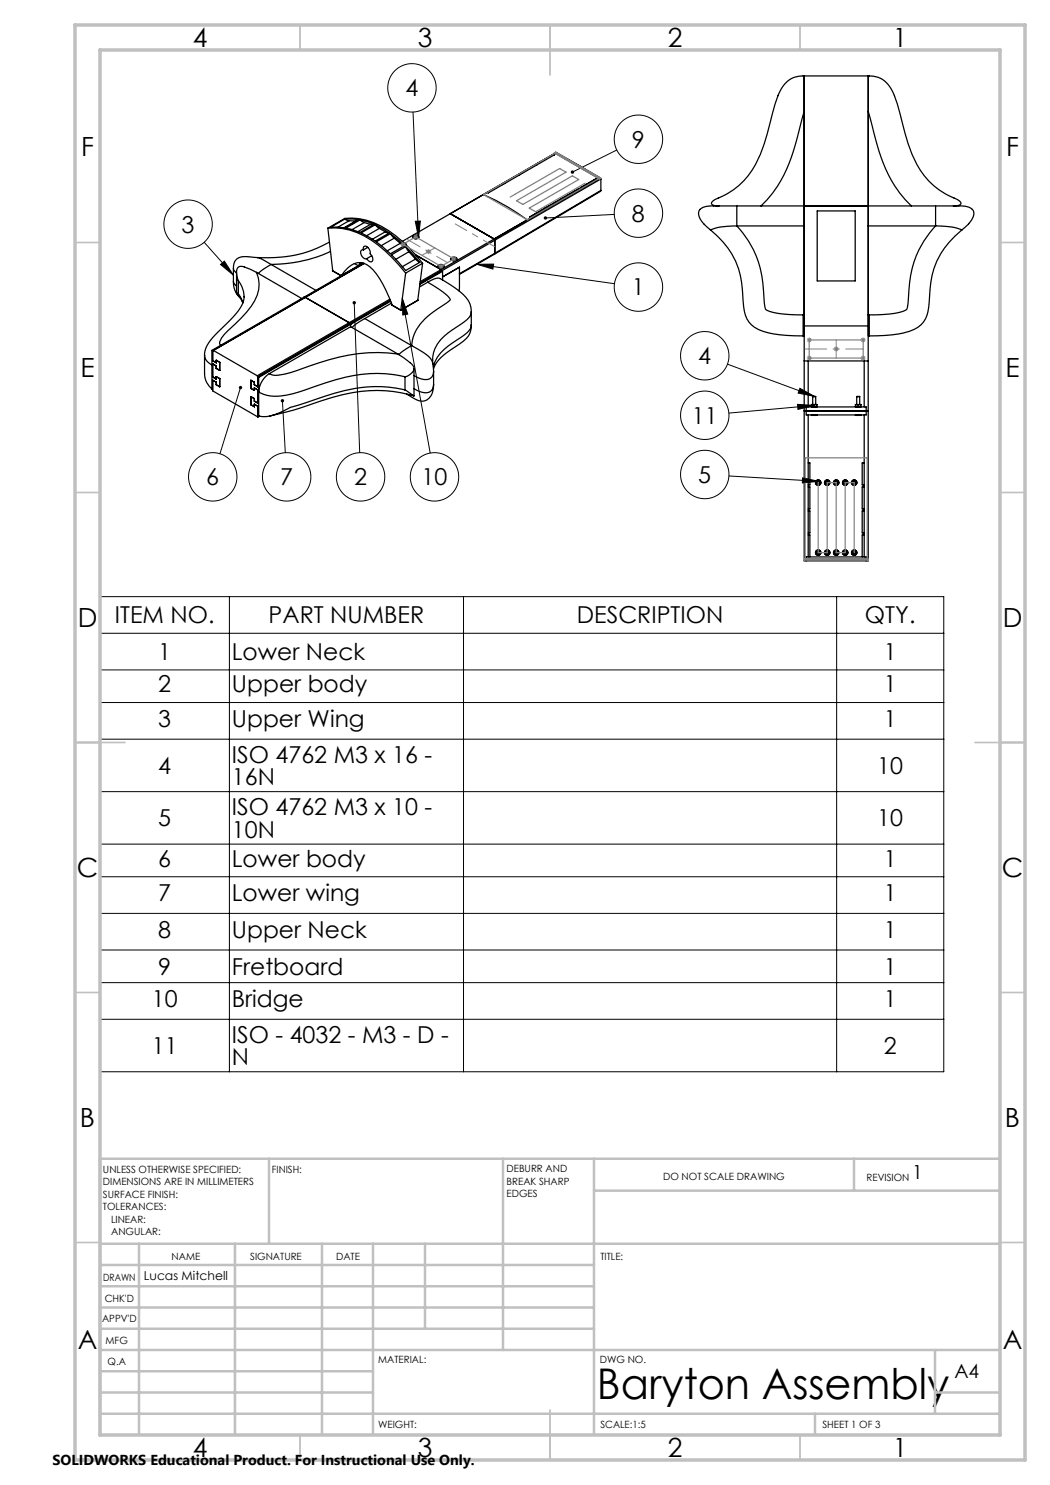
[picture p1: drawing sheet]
<svg xmlns="http://www.w3.org/2000/svg" width="210mm" height="297mm" viewBox="0 0 210 297" stroke-linecap="round" stroke-linejoin="round" font-family="sans-serif">
<g fill="none" stroke="#000" stroke-width=".25">
<path d="M160.8 15.2v7.1M160.8 15.2v50M100.5 36.7l.3 .1zM100.5 36.7v.2M100.8 36.8l-3.2 1.8-.2-.1-.7 .4a45.7 45.7 0 0 1 8.8 5.1l-21.5 12.3M103.9 34.7l.3 .1-3.2 1.8-.2-.1M103.9 34.7l7.1-4a45.8 45.8 0 0 1 8.8 5M103.9 34.7l.2 .2M103.9 34.7v.3M107.3 32.8l.2 .1-3.1 1.8-.2-.1M107.3 32.8l.2 .1M107.3 32.8v.2"/>
<path d="M110.7 30.8l.2 .1-3.1 1.8-.2-.1M110.7 30.8l.2 .1M110.7 30.8v.3M112.4 39.7v.3M112.4 39.6l.3 .2M112.4 39.6l-3.1 1.8M112.4 39.6l.1 .1M112.5 39.7l-3.1 1.8M112.5 39.7l.2 .1M112.7 39.8l-3.1 1.8-.3-.2M115.8 37.7v.3M115.8 37.7l.3 .1-.3-.1"/>
<path d="M115.8 37.7l-3.1 1.8 .3 .1M115.8 37.7h.1M115.8 37.7l-3 1.8M119.2 35.7v.3M119.2 35.7l.3 .2-.3-.1M119.2 35.7l-3.1 1.8 .3 .2M119.2 35.7v.1M119.2 35.8l-3 1.7M120 35.6l-21.2 12.2 .2 .2M120 35.6l.2 .2M120 35.6l-8.7-5.1-21.2 12.2M120.2 38.1l-.1 .2-21.2 12.5"/>
<path d="M120.2 35.8l-21.2 12.2M120.2 38.1l-21.2 12.6M120.2 35.8v2.3M160.8 22.3l-.9 3.3a35 35 0 0 1-5.4 13l-2.3 2.6M160.8 22.3v22.9M46.7 56.3a4.1 4.1 0 0 0 1.3 3.2M46.7 53.7v2.6M46.7 56.3l.2 .5 .4 .4M46.7 53.7l.2 .5 .4 .3M47.3 54.5v4.1M47.3 58.7l.7 .8 .6 1.1M47.3 58.7h.4"/>
<path d="M47.7 56.1a5.5 5.5 0 0 1 1.1 3.2M47.7 58.7l.9 1.8M47.7 56.1v2.6M48.8 59.3a6.5 6.5 0 0 1-2.3 4.2l-.6 .7a22.7 22.7 0 0 0-4.5 4.9l-.3 .8-.2 1.1M48.8 59.3v.1M51.3 54.5l-2.4-1.1a1.07 1.07 0 0 0-1.3 .1 1.07 1.07 0 0 0-.3 1.2l.4 1.4M51.3 54.5a6.5 6.5 0 0 1-1 6.7l-2.1 2.4-1.9 1.9a6.5 6.5 0 0 0-2.4 3.2l.2 .4M51.3 54.5l9.1 5.2M51.6 51.5l2.6 1.4M51.6 51.5a8.5 8.5 0 0 0-3.9 .1 2.08 2.08 0 0 0-1 2.1M54.2 52.9l-1.7 1.1-.8 .7M54.2 52.9l9 5.2"/>
<path d="M60.8 59.5h.1M60.8 59.5l-18.4 10.6M60.9 59.5l11.9-6.8-30.3 17.5M60.9 59.5v.1M61.1 59.5l8.7 5 .2 .3M65.6 45.6a14.8 14.8 0 0 1 11.4 4.6l1.4 1.3 2.7 3.1M65.6 45.6l3.4-1.9a14.8 14.8 0 0 1 11.4 4.5l1.4 1.3 2.7 3.2M65.6 45.6l.9 8.6M65.9 48.4a24.9 24.9 0 0 1-14.4 3.1h.1M66.1 50.3a28.8 28.8 0 0 1-11.9 2.6M66.1 45.4l2.9-1.6 2.8 .1-2.8 1.7zM66.5 54.1l1.7 1.1"/>
<path d="M66.5 54.2l1.7 .9M66.5 54.2h.1M68.2 55.1a4.7 4.7 0 0 1 3.9-2.6 5.7 5.7 0 0 1 3.8 3.2l1.3 2.3 1.3 3M68.2 55.1v.1M69 43.8l.8 .3M69.8 44.1l1.3 .1M69.8 44.1l-2.2 1.3M70.9 52.7l.8 .5M71.1 44.2l-2.3 1.4M71.3 44.2h-.2M71.6 53.2h.1M72 44l-2.8 1.6 2.8 .9 2.8-1.6"/>
<path d="M72 44l2.8 .9M72 44l.9 .5M72.1 52.5l-.5 .7M72.6 52.6l-11.8 6.9M72.7 50h-.2a.84 .84 0 0 0 0 1.4l.5 .4 .4-.1M72.7 50a.51 .51 0 0 1 .1-.7 .51 .51 0 0 1 .7 .1l.5 .9a.66 .66 0 0 0 .4 .9l.1 .2a.59 .59 0 0 1-.1 .9 .59 .59 0 0 1-.9-.4l-.1-.2M72.9 44.5l1.2 .4M72.9 44.5l-2.5 1.4M73.6 49.5l-.9 .5M74.1 44.9l-2.5 1.4M74.4 51.1l-1 .6M74.8 44.9h-.7"/>
<path d="M75 44.9l-2.8 1.7 2.8 1.6 2.9-1.6M75 44.9l2.9 1.7M75 44.9l.9 .8M75.9 45.7l1.2 .7M75.9 45.7l-2.6 1.4M77.1 46.4l.8 .2M77.1 46.4l-2.6 1.5M78 59.8l-26.6 15.4M78.1 46.7l-2.8 1.7 2.8 2.4 2.8-1.7M78.1 46.7l2.8 2.4M78.1 46.7l.7 .9M78.8 47.6l1.3 1.1"/>
<path d="M78.8 47.6l-2.6 1.5M80.1 48.7l.8 .4M80.1 48.7l-2.7 1.5M80.7 48.5l.4 .2 .1 .3M81.1 49.3l-2.8 1.7 2.8 3.1 2.9-1.6M81.1 49.3l2.9 3.2M81.1 49.3l.7 1M81.1 54.6l-.9 7.4M81.8 50.3l1.3 1.5M81.8 50.3l-2.6 1.6M82.6 47.2a.78 .78 0 0 1 1.2 .2 .71 .71 0 0 1-.7 .4 .71 .71 0 0 1-.6-.5zM82.6 47.6v-.1l.1 .2"/>
<path d="M82.8 47.3a.48 .48 0 0 1 .5-.2 .48 .48 0 0 1 .3 .5 .55 .55 0 0 1-.5 .2 .55 .55 0 0 1-.4-.4zM83 47.3l-.1 .2 .2 .1h.3M83 47.3v.2h.2M83 47.6h.3M83.1 51.8l.9 .7M83.1 51.8l-2.6 1.5M83.1 51l5.1 2.9 .3 .4M83.2 47.3l.2 .1v.2M83.2 47.3h-.2M83.2 47.5l.1 .1M83.2 47.3v.2M83.3 47.6h.1"/>
<path d="M83.7 47.6v-.1l-.1 .2M84.5 52.7l-3.4 1.9M84.5 52.7l-1 7.4M85.5 56.4a2.85 2.85 0 0 1 2.5-.7 15.4 15.4 0 0 1 5.8 4.7 2.81 2.81 0 0 1-1 4l-2.3 1.6a7.2 7.2 0 0 0-4 6.1l.1 .7M85.5 56.4a12 12 0 0 1 4.5 3.5l-1 .9a18.4 18.4 0 0 0-5.7 5.1l-.7 1.6-.3 1.6M85.5 56.4l-1.6 1M87.6 53.1a.78 .78 0 0 1 1.3 .2 .71 .71 0 0 1-.7 .3 .71 .71 0 0 1-.6-.4zM87.7 53.5v-.1v.1M87.8 53.1a.48 .48 0 0 1 .6-.1 .48 .48 0 0 1 .3 .5 .55 .55 0 0 1-.6 .1 .55 .55 0 0 1-.4-.4zM88 53.2l-.1 .2 .2 .1 .3-.1M88 53.2v.2h.3M88 53.4h.4"/>
<path d="M88.3 53.2l.2 .1-.1 .1M88.3 53.2h-.3M88.3 53.4h.1M88.3 53.2v.2M88.4 53.4v.1M88.5 55.4l3.4-2-.1 4.8M88.5 54.3l-4.5 2.6M88.5 54.3v1.7M88.8 53.5v-.1l-.1 .1M90.1 42.7l8.7 5.1M90.1 42.7l-9.6 5.6M90.2 51.6a.78 .78 0 0 1 1.2 .2 .71 .71 0 0 1-.7 .4 .71 .71 0 0 1-.6-.5z"/>
<path d="M90.2 52v-.1l.1 .1M90.4 51.7a.48 .48 0 0 1 .5-.2 .48 .48 0 0 1 .3 .5 .55 .55 0 0 1-.5 .2 .55 .55 0 0 1-.4-.4zM90.6 51.7l-.1 .2 .5 .1M90.6 51.7v.2h.2M90.6 52h.4M90.8 51.7l.3 .1-.1 .2M90.8 51.7h-.2M90.8 51.9l.2 .1M90.8 51.7v.2M91 52h.1M91.3 52v-.1l-.1 .1M98.9 50.8l-7 4.1"/>
<path d="M99 50.7l-.1 .1M99 48v2.7M99 48l-15 8.7M99 50.7l-7.1 4M105.9 43.4l.3 .2M109 41.6v.3M109.1 41.6l.2 .2-.2-.2M109.1 41.6l-3.2 1.8M109.1 41.6h.1M109.1 41.6l-3.1 1.8M142.1 46a16.2 16.2 0 0 1 6.5 13.1v1.1a6.1 6.1 0 0 0 2.3 5.3 15.5 15.5 0 0 0 8 1.7h1.7M143.7 41.2h-.9a4.6 4.6 0 0 0-2.8 .7l-.2 .2a2.65 2.65 0 0 0 1.1 2.8l1.2 1.1"/>
<path d="M147.4 45.2a20.1 20.1 0 0 1 5.4 14.2l.2 1.9a.98 .98 0 0 0 1 1l.7 .2a25.2 25.2 0 0 0 5.9 .5M147.4 45.2h13.4M147.4 41.2v4M147.4 45.2a12.9 12.9 0 0 0-5.3 .8M152.2 41.2h-8.4a1.16 1.16 0 0 1-1.5-.6l.5-.6a15.5 15.5 0 0 0 9.3-9.1 81.1 81.1 0 0 0 2.9-10.1l.6-1.7a5.4 5.4 0 0 1 5-3.9h13.3a5.4 5.4 0 0 1 5 3.9l1.1 3.5a36.3 36.3 0 0 0 4 11.4 15.9 15.9 0 0 0 7.6 6 .62 .62 0 0 1 .5 .9l-1.1 .3h-8.7M152.2 41.2h30.1M160.8 45.2v17.8M163.4 42.2h7.6v14h-7.6zM173.7 41.2v4h13.4M182.3 41.2a28 28 0 0 1-7.4-14l-.6-2.5a12.5 12.5 0 0 1-.6-4.9v-4.6l-.1 50M187.1 45.2a12.9 12.9 0 0 1 5.3 .8M187.1 41.2v4"/>
<path d="M187.1 45.2a20.1 20.1 0 0 0-5.4 14.2l-.2 1.9a.98 .98 0 0 1-1 1l-.7 .2a25.2 25.2 0 0 1-5.9 .5M190.7 41.2h1a4.6 4.6 0 0 1 2.8 .7 1.66 1.66 0 0 1-.2 2.2l-.7 .8-1.2 1.1M192.4 46a16.2 16.2 0 0 0-6.5 13.1v1.1a6.1 6.1 0 0 1-2.3 5.3 15.5 15.5 0 0 1-8.1 1.7h-1.6M40.9 71v3.7a3.9 3.9 0 0 0 1.5 3.1M40.9 71.1a2.31 2.31 0 0 0 1.5 1.9M42.4 70.1v7.7M42.4 70.1l.1 .1M42.5 70.2v1.9M42.5 72.1l.8 .5M42.5 75.4l.8 .4-.1-.5 .7 .4M42.5 72.1h.1M42.5 72.8v2.6"/>
<path d="M42.5 76v2.2l9.1 5.2M42.5 72.1v-1.9l.2-.1 8.7 5.1M42.5 72.8l.7 .4M42.5 72.1l.7 .4M42.5 72.8h.1M42.5 76h.1M43.2 72l.1 .6M43.2 72l.7 .5M43.3 76.4l-.8-.4v1.9l-.1-.1M43.3 73.2l-.8-.4v2.6M43.3 73.2l-.1 .5M43.3 76.4l-.1 .5"/>
<path d="M43.3 75.3l.6 .4M43.3 76.9l.6 .4M43.3 72.5h-.1M43.3 73.7h-.1M43.3 73.2h-.1M43.3 75.8h-.1M43.3 76.9h-.1M43.3 76.4l-.1 .1M43.3 72.1h.1M43.3 75.3h.1M43.9 72.5v1.6l-.7-.4M43.9 75.7v1.7"/>
<path d="M43.9 74.1h.1M43.9 72.5h.1M43.9 77.3h.1M50.2 79.3l.7 .4M50.2 76.1v1.6M50.2 79.3v1.6M50.2 76.1h.1M50.2 79.3h.1M50.9 79.7v.5M50.9 76.5l-.7-.5v1.7M50.9 77.6v.5l-.7-.4M50.9 76.5v.5"/>
<path d="M50.9 76.9v.1M50.9 79.7h.1M50.9 79.7l-.7-.4v1.6M50.9 77.6l.7 .4M50.9 76.9l.7 .5M50.9 76.5v.4M50.9 77.6h.1M51.4 75.2l.2 .2M51.6 75.4v2l-.7-.4M51.6 78h.1M51.6 75.4l.1 .1M51.6 78l-.7-.4v.5"/>
<path d="M51.6 78v2.6l-.7-.4M51.6 77.3v.1M51.7 75.5v7.7M53.9 74.7a4.7 4.7 0 0 0-2.2 3.7 7.7 7.7 0 0 0 5.7 .6l2.4-.6a65.9 65.9 0 0 1 12.5-3.5 24.2 24.2 0 0 1 8.7 .5M70 64.8l8.1-4.7-26.5 15.3M70 64.8h.1M70 64.8l.1 .1v.4M70.1 65.3l9.5 5.5M70.1 65.3l-16.2 9.4M73 63.7l-1.6 1-1 .8M73 63.7l9.3 5.4M78.1 60.2l-26.4 15.3"/>
<path d="M78.3 60.6l-5.3 3.1M78.4 61l1.7 1M78.5 61v.1M79.6 70.8l2.4 1.7a1.31 1.31 0 0 1 .8 1.3 1.31 1.31 0 0 1-.9 1.2l-.9 .4M79.6 70.8a33.6 33.6 0 0 0-15.8 1.8l-3.2 1.1a13.4 13.4 0 0 1-6.1 1.3l-.6-.3M80.1 62h.1M80.2 62h.1M81 78a27.1 27.1 0 0 0-16.1 1.3l-6.8 2.2-1.7 .8a7 7 0 0 1-4.7 .9M81 78l1.7 1.2M81 75.4v2.6M82.3 69.1a9.9 9.9 0 0 1 4.1 3.1l.2 .6M82.3 69.1l-1.7 1.1-.8 .7"/>
<path d="M82.7 79.2a27.5 27.5 0 0 0-16.5 .3 96.5 96.5 0 0 1-12.2 3.7M82.8 73.7v5.5M83.5 60.1l-3.3 1.9M83.5 60.1h.1M83.6 60l-3.5 2M86.6 72.8l.1 1.4M86.7 74.2a1.61 1.61 0 0 1-2.3 1.6l-1.6-.7M86.7 76.9a1.61 1.61 0 0 1-2.3 1.5l-1.6-.7M86.7 76.9a2.86 2.86 0 0 1-2.3 3.3l-1.3-.3-1.8-1.1M86.7 74.2v2.7M94.3 64.9l-.2 1.5a4.2 4.2 0 0 1-2.3 2.5 11.9 11.9 0 0 0-4.9 4.4l-.2 .5M94.3 62.4l-.1 2.6a2.49 2.49 0 0 1-1.4 2l-2.3 1.6a8 8 0 0 0-3.8 4.8"/>
<path d="M160.6 63v4.2M160.6 63h.2M160.6 67.2h.2M160.8 63v4.2M160.8 72.2v40h.4M160.8 65.2v7M160.8 65.2h12.8M160.8 72.2h12.8M161.6 72.2v9.2M162.5 79.3h.6M162.5 79.3v1.6M163.1 79.3v1.6"/>
<path d="M171.3 79.3h.6M171.3 79.3v1.6M171.9 79.3v1.6M172.8 72.2v9.2M173.6 72.2v40h-.4M173.6 65.2v7M173.7 67.2h.2M173.9 63h-.2v4.2M173.9 63v4.2M50.2 80.9l.7 .4M50.2 80.9h.1M50.9 81.3h.1"/>
<path d="M50.9 80.9v.5l-.7-.5M50.9 80.9h.1M51.6 81.3l-.7-.5v.5M51.6 83.2h.1M51.6 81.3v2.1M51.6 80.6h.1M51.6 81.3h.1M51.9 83.2l-.3 .2M160.8 82.2h.4zM161.2 82.2h12.4M161.2 81.4h12v1.6h-12zM161.6 83v28.4"/>
<path d="M161.6 92.6h.4v4.4h-.4M161.6 97.4h.4v4.4h-.4M162.3 83.1h1.1M162.3 81.3h.5M162.3 81.3v.1M162.3 81v.3M162.3 83v.1M162.6 80.9h.5M162.6 80.9l-.3 .1M162.6 80.9l.2 .1M162.8 81.3h.6M162.8 81v.3"/>
<path d="M163.1 80.9l-.3 .1M163.1 80.9l.3 .1M163.4 81.3v.1M163.4 81v.3M163.4 83v.1M163.5 96.3h.3l.1 .2-.1 .3h-.3l-.2-.3zM165.3 96.3h.3l.1 .2-.1 .3h-.3l-.2-.3zM167.1 96.3h.3l.1 .2-.1 .3h-.3l-.2-.3zM168.9 96.3h.3l.1 .2-.1 .3h-.3l-.2-.3zM170.7 96.3h.3l.1 .2-.1 .3h-.3l-.2-.3zM171.1 83.1h1.1M171.1 81.3h.5"/>
<path d="M171.1 81.3v.1M171.1 81v.3M171.1 83v.1M171.4 80.9l-.3 .1M171.4 80.9h.5M171.4 80.9l.2 .1M171.6 81.3h.6M171.6 81v.3M171.9 80.9l-.3 .1M171.9 80.9l.3 .1M172.2 81.3v.1M172.2 81v.3"/>
<path d="M172.2 83v.1M172.8 83v28.4M172.8 92.6h-.4v4.4h.4M172.8 97.4h-.4v4.4h.4M161.2 112.2v-.8h12v.8M161.2 112.2h12M161.6 102.2h.4v4.4h-.4M161.6 107h.4v4.4M163.5 110.3h.3l.1 .2-.1 .3h-.3l-.2-.3zM165.3 110.3h.3l.1 .2-.1 .3h-.3l-.2-.3zM167.1 110.3h.3l.1 .2-.1 .3h-.3l-.2-.3zM168.9 110.3h.3l.1 .2-.1 .3h-.3l-.2-.3z"/>
<path d="M170.7 110.3h.3l.1 .2-.1 .3h-.3l-.2-.3zM172.8 102.2h-.4v4.4h.4M172.8 107h-.4v4.4"/>
<circle cx="163.6" cy="96.5" r=".26"/>
<circle cx="163.6" cy="96.5" r=".52"/>
<circle cx="165.4" cy="96.5" r=".52"/>
<circle cx="165.4" cy="96.5" r=".26"/>
<circle cx="167.2" cy="96.5" r=".26"/>
<circle cx="167.2" cy="96.5" r=".52"/>
<circle cx="169" cy="96.5" r=".26"/>
<circle cx="169" cy="96.5" r=".52"/>
<circle cx="170.8" cy="96.5" r=".52"/>
<circle cx="170.8" cy="96.5" r=".26"/>
<circle cx="163.6" cy="110.5" r=".26"/>
<circle cx="163.6" cy="110.5" r=".52"/>
<circle cx="165.4" cy="110.5" r=".52"/>
<circle cx="165.4" cy="110.5" r=".26"/>
<circle cx="167.2" cy="110.5" r=".26"/>
<circle cx="167.2" cy="110.5" r=".52"/>
<circle cx="169" cy="110.5" r=".26"/>
<circle cx="169" cy="110.5" r=".52"/>
<circle cx="170.8" cy="110.5" r=".52"/>
<circle cx="170.8" cy="110.5" r=".26"/>
</g>
<g fill="none" stroke="#808080" stroke-width=".2">
<path d="M80.1 48.9h1M80.2 48.5l.7 .7M80.6 48.4v1M80.9 48.5l-.7 .7M82.7 47.4h1M82.8 47l.7 .7M83.2 46.9v1M83.5 47l-.7 .7M85.2 50.3h1M85.3 50l.7 .7M85.7 49.8v1M86 50l-.7 .7"/>
<path d="M87.7 53.3h1M87.8 52.9l.8 .7M88.2 52.8v1M88.6 52.9l-.8 .7M90.3 51.8h1M90.4 51.4l.7 .7M90.8 51.3v1M91.1 51.4l-.7 .7M161.4 71.6h1M161.4 68h1M161.5 71.3l.7 .7M161.5 67.6l.7 .7"/>
<path d="M161.9 67.5v1M161.9 71.1v1M162.2 71.3l-.7 .7M162.2 67.6l-.7 .7M166.7 69.8h1M166.9 69.4l.7 .8M167.2 69.3v1M167.6 69.4l-.7 .8M172.1 71.6h1M172.1 68h1M172.3 67.6l.7 .7M172.3 71.3l.7 .7"/>
<path d="M172.6 67.5v1M172.6 71.1v1M173 67.6l-.7 .7M173 71.3l-.7 .7"/>
</g>
<g fill="none" stroke="#000" stroke-width=".2">
<path d="M82.6 22.4l1.1 25.1M123.4 30l-8.9 4.4M40.8 48.5l5.9 6.5M44.1 52.9l.8-.7 1.8 2.8zM80.5 59.7l1.1 3.1-1 .2zM80.5 59.7l5.5 30.9M83.1 44.3l1-.1-.4 3.3zM95.4 52.9l3.3-.1-.1 1zM95.4 52.9l27.5 3.8M122.9 42.9l-13.8 .7M48.1 77.5l-4.1 13.3M70.8 60.5l1.1 30"/>
<path d="M145.5 72.8l17.4 6.5M160 77.7l2.9 1.6-3.3-.7zM56.5 80.2l.6 10.3M145.8 95.2l18 1.1M159.5 80.9l3.3 .2-3.2 .8zM160.5 95.6l3.3 .7-3.3 .3zM162.8 81.1l-17 1.5M20 119.3h168.8v95.1h-168.8zM45.9 119.3v95.1M92.7 119.3v95.1M167.3 119.3v95.1M20 126.7h168.8"/>
<path d="M20 134h168.8M20 140.5h168.8M20 147.8h168.8M20 158.3h168.8M20 168.8h168.8M20 175.4h168.8M20 182.7h168.8M20 190h168.8M20 196.5h168.8M20 203.9h168.8"/>
<circle cx="82.4" cy="17.6" r="4.8"/>
<circle cx="127.7" cy="27.8" r="4.8"/>
<circle cx="37.6" cy="44.8" r="4.8"/>
<circle cx="127.7" cy="42.6" r="4.8"/>
<circle cx="127.7" cy="57.4" r="4.8"/>
<circle cx="141" cy="71.2" r="4.8"/>
<circle cx="42.5" cy="95.4" r="4.8"/>
<circle cx="57.3" cy="95.4" r="4.8"/>
<circle cx="72.1" cy="95.4" r="4.8"/>
<circle cx="86.9" cy="95.4" r="4.8"/>
<circle cx="141" cy="83.1" r="4.8"/>
<circle cx="141" cy="94.9" r="4.8"/>
</g>
<g fill="none" stroke="#c0c0c0" stroke-width=".35">
<path d="M60 5v5M110 5v10M160 5v5M15 48.5h5M200 48.5h5M15 98.5h5M200 98.5h5M15 148.5h10M195 148.5h10M15 198.5h5M200 198.5h5M15 248.5h5"/>
<path d="M200 248.5h5M60 287v5M110 282v10M160 287v5"/>
</g>
<g fill="none" stroke="#c0c0c0" stroke-width=".5">
<path d="M53.8 231.8v17M100.6 231.8v38.2M118.8 231.8v55.2M118.8 238.1h81.2M170.8 231.8v6.3M200 231.8h-180v55.2M20 248.8h180M20 257.3h98.8M20 253h98.8M27.8 248.8v38.2M47 248.8v38.2M64.4 248.8v38.2"/>
<path d="M74.6 248.8v38.2M85 248.8v17M20 265.8h98.8M20 261.5h98.8M20 278.5h54.6M20 274.3h54.6M20 270h180M187 278.5h13M187 270v12.8M20 282.8h180M163 282.8v4.2"/>
</g>
<path d="M15 5h190v287h-190zM20 10h180v277h-180z" fill="none" stroke="#c0c0c0" stroke-width=".7"/>
<path d="M81.3 47.8l.6 .3M84.4 51.1l2.6-1.5M91.9 45.3l-.9-.5M99 49.3l-.9-.4M161 69.8h.8M167.2 68v3.6" fill="none" stroke="#808080" stroke-width=".2" stroke-dasharray="15.2 1.3 1.3 1.3"/>
<path d="M89.5 52.5l-7.6-4.4" fill="none" stroke="#808080" stroke-width=".2" stroke-dasharray="15.2 1.3 1.3 1.3" stroke-dashoffset="12.7"/>
<path d="M172.6 69.8h-10.8" fill="none" stroke="#808080" stroke-width=".2" stroke-dasharray="15.2 1.3 1.3 1.3" stroke-dashoffset="11.7"/>
<path d="M110.9 30.6l.2-.2 9.1 5.2-.3 .2zM111 30.7l-14.3 8.2 8.8 5.1 14.3-8.3M117 36.6l-9.9 5.8-1.2-.8 9.8-5.7-1.2-.7-9.9 5.7-1.3-.7 9.9-5.8-1.3-.7-9.9 5.7M80.6 48.9l2.5-1.5 7.7 4.4-2.6 1.5zM161.8 68h10.8v3.6h-10.8zM163.6 96.5v14h1.8v-14h1.8v14h1.8v-14h1.8v14M160.8 111.8h12.8v.4h-12.8zM161 111.8v-20.2h12.4v20.2" fill="none" stroke="#808080" stroke-width=".25"/>
<path d="M98.1 48.9l-6.2-3.6" fill="none" stroke="#808080" stroke-width=".2" stroke-dasharray="15.2 1.3 1.3 1.3" stroke-dashoffset="13.6"/>
<path d="M83.1 44.3l1-.1-.4 3.3zM114.3 34.2l-.1 .4 .3-.2-.3 .2a.34 .34 0 0 0 .5 .1 .34 .34 0 0 0 .1-.5 .34 .34 0 0 0-.5 0zM108.8 43.4l-.1 .2h.4h-.4a.34 .34 0 0 0 .5 .3 .34 .34 0 0 0 .2-.5 .34 .34 0 0 0-.6 0zM95.4 52.9l3.3-.1-.1 1zM80.5 59.7l1.1 3.1-1 .2zM70.6 60.3a.34 .34 0 0 0 .1 .5 .34 .34 0 0 0 .5-.2 .34 .34 0 0 0-.4-.4v.3v-.3zM56.2 79.9a.34 .34 0 0 0 .1 .6 .34 .34 0 0 0 .5-.3 .34 .34 0 0 0-.3-.4v.4v-.4zM47.9 77.3a.34 .34 0 0 0 0 .5 .34 .34 0 0 0 .5-.1 .34 .34 0 0 0-.2-.5l-.1 .3 .1-.3zM44.1 52.9l.8-.7 1.8 2.8zM160 77.7l2.9 1.6-3.3-.7zM160.5 95.6l3.3 .7-3.3 .3zM159.5 80.9l3.3 .2-3.2 .8z" fill="#000"/>
<text font-size="8.5" x="119.4" y="279.7">Baryton Assembly</text>
<g font-size="5.3">
<text x="38.5" y="9.5">4</text>
<text x="83.5" y="9.5">3</text>
<text x="133.6" y="9.5">2</text>
<text x="178.6" y="9.5">1</text>
<text x="16.2" y="31.2">F</text>
<text x="201.2" y="31.2">F</text>
<text x="16.1" y="75.5">E</text>
<text x="201.1" y="75.5">E</text>
<text x="15.5" y="125.5">D</text>
<text x="200.5" y="125.5">D</text>
<text x="15.4" y="175.5">C</text>
<text x="200.4" y="175.5">C</text>
<text x="16" y="225.5">B</text>
<text x="201" y="225.5">B</text>
<text x="15.5" y="269.7">A</text>
<text x="200.5" y="269.7">A</text>
<text x="38.5" y="291.5">4</text>
<text x="83.5" y="291.5">3</text>
<text x="133.6" y="291.5">2</text>
<text x="178.6" y="291.5">1</text>
</g>
<g font-size="4.7">
<text x="81.1" y="19.2">4</text>
<text x="126.4" y="29.5">9</text>
<text x="36.3" y="46.5">3</text>
<text x="126.4" y="44.3">8</text>
<text x="126.4" y="59.1">1</text>
<text x="139.7" y="72.8">4</text>
<text x="138.4" y="84.7">11</text>
<text x="41.3" y="97">6</text>
<text x="56" y="97">7</text>
<text x="70.8" y="97">2</text>
<text x="84.3" y="97">10</text>
<text x="139.7" y="96.6">5</text>
<text x="23" y="124.7">ITEM NO.</text>
<text x="53.7" y="124.7">PART NUMBER</text>
<text x="115.4" y="124.7">DESCRIPTION</text>
<text x="173" y="124.7">QTY.</text>
<text x="31.6" y="132">1</text>
<text x="46.4" y="132">Lower Neck</text>
<text x="176.7" y="132">1</text>
<text x="31.6" y="138.5">2</text>
<text x="46.4" y="138.5">Upper body</text>
<text x="176.7" y="138.5">1</text>
<text x="31.6" y="145.4">3</text>
<text x="46.4" y="145.4">Upper Wing</text>
<text x="176.7" y="145.4">1</text>
<text x="31.6" y="154.8">4</text>
<text x="46.4" y="152.5">ISO 4762 M3 x 16 -</text>
<text x="175.5" y="154.8">10</text>
<text x="46.4" y="157">16N</text>
<text x="31.6" y="165.3">5</text>
<text x="46.4" y="163">ISO 4762 M3 x 10 -</text>
<text x="46.4" y="167.5">10N</text>
<text x="175.5" y="165.3">10</text>
<text x="31.6" y="173.3">6</text>
<text x="46.4" y="173.3">Lower body</text>
<text x="176.7" y="173.3">1</text>
<text x="31.6" y="180.3">7</text>
<text x="46.4" y="180.3">Lower wing</text>
<text x="176.7" y="180.3">1</text>
<text x="31.6" y="187.6">8</text>
<text x="46.4" y="187.6">Upper Neck</text>
<text x="176.7" y="187.6">1</text>
<text x="31.6" y="195">9</text>
<text x="46.4" y="195">Fretboard</text>
<text x="176.7" y="195">1</text>
<text x="30.4" y="201.4">10</text>
<text x="46.4" y="201.4">Bridge</text>
<text x="176.7" y="201.4">1</text>
<text x="46.4" y="208.5">ISO - 4032 - M3 - D -</text>
<text x="30.4" y="210.8">11</text>
<text x="46.4" y="213.1">N</text>
<text x="176.7" y="210.8">2</text>
</g>
<g font-size="3.9">
<text x="182.4" y="235.8">1</text>
<text x="190.9" y="275.5">A4</text>
</g>
<text font-size="2.9" x="10.5" y="292.9">SOLIDWORKS Educational Product. For Instructional Use Only.</text>
<text font-size="2.5" x="28.8" y="255.9">Lucas Mitchell</text>
<g font-size="2">
<text x="20.6" y="234.6">UNLESS OTHERWISE SPECIFIED:</text>
<text x="20.6" y="237.1">DIMENSIONS ARE IN MILLIMETERS</text>
<text x="20.6" y="239.6">SURFACE FINISH:</text>
<text x="54.4" y="234.6">FINISH:</text>
<text x="101.3" y="234.5">DEBURR AND</text>
<text x="101.3" y="237">BREAK SHARP</text>
<text x="101.3" y="239.5">EDGES</text>
<text x="132.6" y="236">DO NOT SCALE DRAWING</text>
<text x="173.3" y="236.2">REVISION</text>
<text x="20.6" y="242.1">TOLERANCES:</text>
<text x="22.2" y="244.6">LINEAR:</text>
<text x="22.2" y="247.1">ANGULAR:</text>
<text x="34.3" y="252">NAME</text>
<text x="50" y="251.9">SIGNATURE</text>
<text x="67.2" y="251.9">DATE</text>
<text x="120.1" y="251.9">TITLE:</text>
<text x="20.6" y="256.1">DRAWN</text>
<text x="20.9" y="260.3">CHK'D</text>
<text x="20.4" y="264.4">APPV'D</text>
<text x="21.1" y="268.8">MFG</text>
<text x="21.5" y="273">Q.A</text>
<text x="75.6" y="272.5">MATERIAL:</text>
<text x="120" y="272.5">DWG NO.</text>
<text x="75.6" y="285.5">WEIGHT:</text>
<text x="120.1" y="285.6">SCALE:1:5</text>
<text x="164.5" y="285.6">SHEET 1 OF 3</text>
</g>
</svg>
